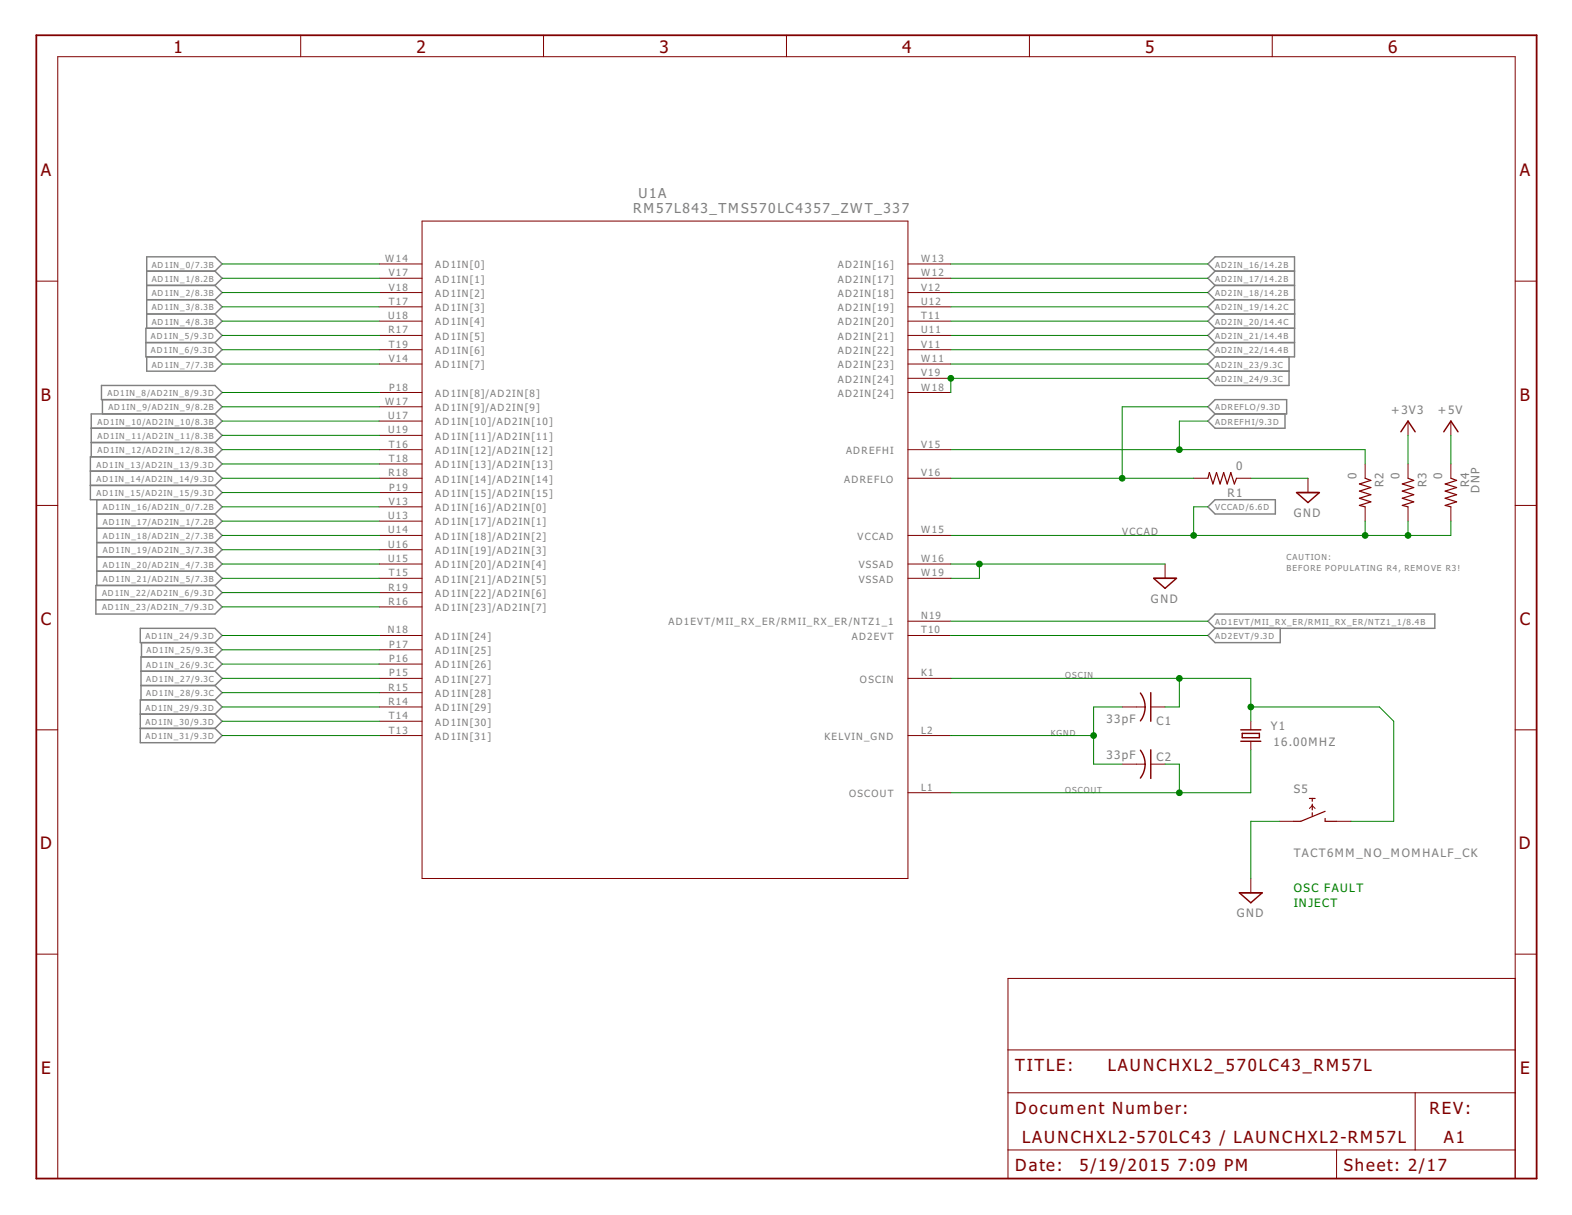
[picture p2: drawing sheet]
<svg xmlns="http://www.w3.org/2000/svg" width="279mm" height="216mm" viewBox="0 0 279 216" stroke-linecap="round" stroke-linejoin="round" font-family="sans-serif">
<g fill="none" stroke="#808080" stroke-width=".25">
<path d="M26.1 48.2h12.1M26.1 50.7h12.1M26.1 53.3h12.1M26.1 55.8h12.1M38.2 48.2l1.3-1.3-1.3-1.3h-12.1v12.7M38.2 48.2l1.3 1.2-1.3 1.3M38.2 50.7l1.3 1.3-1.3 1.3M38.2 53.3l1.3 1.2-1.3 1.3M38.2 55.8l1.3 1.3-1.3 1.2M38.2 58.3h-12.3v5.1h12.3M38.2 58.3l1.3 1.3-1.3 1.3M216 48.2h14.1"/>
<path d="M216 48.2l-1.3-1.3 1.3-1.3h14.1v7.7M216 50.7h14.1M216 53.3h14.1v5h-14.1M216 55.8h14.1M216 48.2l-1.3 1.2 1.3 1.3M216 50.7l-1.3 1.3 1.3 1.3M216 53.3l-1.3 1.2 1.3 1.3M216 55.8l-1.3 1.3 1.3 1.2M216 58.3l-1.3 1.3 1.3 1.3M230.1 58.3v5.1h-14.1M16.2 76.1h22M16.2 78.6h22"/>
<path d="M18 68.5h20.2l1.3 1.2-1.3 1.3h-20.2zM18.2 71v2.6M25.9 60.9h12.3M26.1 63.4v2.6h12.1l1.3-1.3-1.3-1.3M38.2 60.9l1.3 1.2-1.3 1.3M38.2 71l1.3 1.3-1.3 1.3M38.2 73.6h-22v7.6M38.2 73.6l1.3 1.2-1.3 1.3M38.2 76.1l1.3 1.3-1.3 1.2M38.2 78.6l1.3 1.3-1.3 1.3M214.7 72.3l1.3-1.3h12.7v2.6h-12.7zM216 60.9h14.1"/>
<path d="M216 66h13.1M216 73.6l-1.3 1.2 1.3 1.3h12.4v-2.5M216 60.9l-1.3 1.2 1.3 1.3M216 63.4l-1.3 1.3 1.3 1.3M229.1 63.4v5.1h-13.1l-1.3-1.3 1.3-1.2M16.1 83.7h22.1M16.1 86.3h22.1M17.2 91.3h21M17.2 88.8v15.2M17.2 93.9h21M17.2 96.4h21M17.2 99h21"/>
<path d="M38.2 81.2h-22.1v7.6h22.1M38.2 81.2l1.3 1.2-1.3 1.3M38.2 83.7l1.3 1.3-1.3 1.3M38.2 86.3l1.3 1.2-1.3 1.3M38.2 88.8l1.3 1.3-1.3 1.2M38.2 91.3l1.3 1.3-1.3 1.3M38.2 93.9l1.3 1.2-1.3 1.3M38.2 96.4l1.3 1.3-1.3 1.3M38.2 99l1.3 1.2-1.3 1.3M214.7 90.1l1.3-1.3h10.7v2.5h-10.7zM17 106.6h21.2M17.2 101.5h21"/>
<path d="M24.9 111.7h13.3l1.3 1.2-1.3 1.3h-13.3zM25.1 119.3h13.1M25.1 114.2v2.5M38.2 101.5l1.3 1.3-1.3 1.2M38.2 104h-21.2v5.1h21.2l1.3-1.3-1.3-1.2M38.2 104l1.3 1.3-1.3 1.3M38.2 114.2l1.3 1.3-1.3 1.2M38.2 116.7h-13.1v7.7M38.2 116.7l1.3 1.3-1.3 1.3M38.2 119.3l1.3 1.2-1.3 1.3M214.7 110.4l1.3-1.3h39v2.6h-39zM216 111.7l-1.3 1.2 1.3 1.3h11.5v-2.5"/>
<path d="M24.9 126.9h13.3M24.9 129.4h13.3M25.1 121.8h13.1M38.2 124.4h-13.3v7.6h13.3l1.3-1.3-1.3-1.3M38.2 121.8l1.3 1.3-1.3 1.3M38.2 124.4l1.3 1.2-1.3 1.3M38.2 126.9l1.3 1.3-1.3 1.2"/>
</g>
<path d="M6.5 6.3h266.6v203.1h-266.6z" fill="none" stroke="#800000" stroke-width=".32"/>
<g fill="none" stroke="#800000" stroke-width=".18">
<path d="M53.4 6.3v3.8M96.6 6.3v3.8M139.8 6.3v3.8M183 6.3v3.8M226.1 6.3v3.8M75 39.3h86.4v116.8h-86.4zM6.5 50h3.8M67.4 46.9h7.6M67.4 49.4h7.6M67.4 52h7.6M67.4 54.5h7.6M67.4 57.1h7.6"/>
<path d="M67.4 59.6h7.6M161.4 46.9h7.6M161.4 49.4h7.6M161.4 52h7.6M161.4 54.5h7.6M161.4 57.1h7.6M161.4 59.6h7.6M269.3 50h3.8M67.4 62.1h7.6M67.4 64.7h7.6M67.4 69.7h7.6M67.4 72.3h7.6"/>
<path d="M67.4 74.8h7.6M67.4 77.4h7.6M67.4 79.9h7.6M161.4 62.1h7.6M161.4 64.7h7.6M161.4 69.7h7.6M161.4 79.9h7.6M161.4 67.2h7.6M250.3 74.8v2.6M257.9 74.8v2.6M6.5 89.8h3.8M67.4 85h7.6"/>
<path d="M67.4 82.4h7.6M67.4 87.5h7.6M67.4 90.1h7.6M67.4 92.6h7.6M67.4 95.1h7.6M67.4 97.7h7.6M161.4 85h7.6M161.4 95.1h7.6M212.2 85h2.5M219.8 85h2.5M232.5 85v2.5M242.6 82.4v2.6"/>
<path d="M242.6 90.1v2.5M250.3 82.4v2.6M250.3 90.1v2.5M257.9 82.4v2.6M257.9 90.1v2.5M269.3 89.8h3.8M67.4 100.2h7.6M67.4 102.8h7.6M67.4 105.3h7.6M67.4 107.8h7.6M67.4 112.9h7.6M67.4 115.5h7.6"/>
<path d="M67.4 118h7.6M161.4 110.4h7.6M161.4 100.2h7.6M161.4 102.8h7.6M161.4 112.9h7.6M207.1 100.2v2.6M6.5 129.7h3.8M67.4 125.6h7.6M67.4 120.5h7.6M67.4 123.1h7.6M67.4 128.2h7.6M67.4 130.7h7.6"/>
<path d="M161.4 120.5h7.6M161.4 130.7h7.6M199.5 125.6h4M199.5 135.8h4M204.5 125.6h2.6M204.5 135.8h2.6M222.3 128.2v1.5M222.3 131.7v1.5M269.3 129.7h3.8M161.4 140.9h7.6M222.3 156.1v2.5M227.4 145.9h2.5"/>
<path d="M232.7 143.7l.5-.5 .5 .5M237.6 145.9h2.5M6.5 169.5h3.8M269.3 173.9h-90.1v35.5h90.1v-199.3h-259v199.3M269.3 169.5h3.8M179.2 194.2h90.1M179.2 186.6h90.1M251.5 194.2v10.1M179.2 204.3h90.1M237.6 204.3v5.1"/>
</g>
<g fill="none" stroke="#800000" stroke-width=".25">
<path d="M249 76.7l1.3-1.9 1.2 1.9M256.6 76.7l1.3-1.9 1.2 1.9M230.4 87.5h4.1l-2 1.8zM205 102.8h4.1l-2 1.7zM202.7 123.1a4.1 4.1 0 0 1 .8 2.5M202.7 133.3a4.1 4.1 0 0 1 .8 2.5M203.5 125.6v.6a4 4 0 0 1-.8 1.9M203.5 135.8a4.2 4.2 0 0 1-.8 2.5M204.5 123.1v5.1M204.5 133.2v5.1M220.5 129.7h3.6M220.5 131.7h3.6"/>
<path d="M220.8 130.3h3v.8h-3zM220.3 158.6h4l-2 1.8z"/>
</g>
<path d="M214.7 85l.2-1 .7 2 .6-2 .7 2 .6-2 .6 2 .7-2 .6 2 .4-1M242.6 85l1 .4-2 .6 2 .6-2 .7 2 .6-2 .6 2 .7-2 .6 1 .3M250.3 85l1 .4-2.1 .6 2.1 .6-2.1 .7 2.1 .6-2.1 .6 2.1 .7-2.1 .6 1.1 .3M257.9 85l1 .4-2 .6 2 .6-2 .7 2 .6-2 .6 2 .7-2 .6 1 .3M232.7 141.9h1M233.2 141.9v.5M233.2 142.9v1M233.2 144.4v.5M235.5 144.2l-4.3 1.7h-1.3M235.5 145.4v.5h2.1" fill="none" stroke="#800000" stroke-width=".21"/>
<g fill="none" stroke="#008000" stroke-width=".18">
<path d="M39.5 46.9h27.9M39.5 49.4h27.9M39.5 52h27.9M39.5 54.5h27.9M39.5 57.1h27.9M39.5 59.6h27.9M169 46.9h45.7M169 49.4h45.7M169 52h45.7M169 54.5h45.7M169 57.1h45.7M169 59.6h45.7"/>
<path d="M39.5 62.1h27.9M39.5 64.7h27.9M39.5 69.7h27.9M39.5 72.3h27.9M39.5 74.8h27.9M39.5 77.4h27.9M39.5 79.9h27.9M169 79.9h73.6v2.5M169 62.1h45.7M169 64.7h45.7M214.7 74.8h-5.1v5.1M214.7 72.3h-15.2v12.7"/>
<path d="M214.7 67.2h-45.7v2.5M250.3 77.4v5M257.9 77.4v5M39.5 95.1h27.9M39.5 90.1h27.9M39.5 85h27.9M39.5 82.4h27.9M39.5 87.5h27.9M39.5 92.6h27.9M39.5 97.7h27.9M169 85h43.2M214.7 90.1h-2.5v5"/>
<path d="M222.3 85h10.2M242.6 92.6v2.5M250.3 92.6v2.5M257.9 92.6v2.5h-88.9M39.5 100.2h27.9M39.5 102.8h27.9M39.5 105.3h27.9M39.5 107.8h27.9M39.5 112.9h27.9M39.5 115.5h27.9M39.5 118h27.9M169 100.2h38.1"/>
<path d="M169 110.4h45.7M169 112.9h45.7M174.1 100.2v2.6h-5.1M39.5 125.6h27.9M39.5 130.7h27.9M39.5 120.5h27.9M39.5 123.1h27.9M39.5 128.2h27.9M169 120.5h53.3v7.7M169 130.7h25.4M199.5 125.6h-5.1v10.2h5.1M207.1 135.8h2.5v5.1"/>
<path d="M209.6 120.5v5.1h-2.5M222.3 133.2v7.7h-53.3M222.3 125.6h22.9l2.5 2.6v17.7h-7.6M227.4 145.9h-5.1v10.2"/>
</g>
<g fill="#008000" stroke="#008000" stroke-width=".18">
<circle cx="209.6" cy="140.9" r=".51"/>
<circle cx="194.4" cy="130.7" r=".51"/>
<circle cx="209.6" cy="120.5" r=".51"/>
<circle cx="222.3" cy="125.6" r=".51"/>
<circle cx="212.2" cy="95.1" r=".51"/>
<circle cx="250.3" cy="95.1" r=".51"/>
<circle cx="242.6" cy="95.1" r=".51"/>
<circle cx="174.1" cy="100.2" r=".51"/>
<circle cx="209.6" cy="79.9" r=".51"/>
<circle cx="199.5" cy="85" r=".51"/>
<circle cx="169" cy="67.2" r=".51"/>
</g>
<g font-size="3.7" fill="#800000">
<text x="30.9" y="9.5">1</text>
<text x="74" y="9.5">2</text>
<text x="117.2" y="9.5">3</text>
<text x="160.4" y="9.5">4</text>
<text x="203.5" y="9.5">5</text>
<text x="246.7" y="9.5">6</text>
<text x="7.3" y="31.3">A</text>
<text x="270.1" y="31.3">A</text>
<text x="7.3" y="71.2">B</text>
<text x="270.1" y="71.2">B</text>
<text x="7.3" y="111">C</text>
<text x="270.1" y="111">C</text>
<text x="7.1" y="150.9">D</text>
<text x="270" y="150.9">D</text>
<text x="7.3" y="190.8">E</text>
<text x="270.2" y="190.8">E</text>
</g>
<g font-size="3.6" fill="#800000">
<text x="180.4" y="190.4">TITLE:</text>
<text x="196.9" y="190.4">LAUNCHXL2_570LC43_RM57L</text>
<text x="180.4" y="198">Document Number:</text>
<text x="254.1" y="198">REV:</text>
<text x="181.7" y="203.1">LAUNCHXL2-570LC43 / LAUNCHXL2-RM57L</text>
<text x="256.6" y="203.1">A1</text>
<text x="180.4" y="208.2">Date:</text>
<text x="191.8" y="208.2">5/19/2015</text>
<text x="209.3" y="208.2">7:09 PM</text>
<text x="238.8" y="208.2">Sheet: 2/17</text>
</g>
<g font-size="2.9" fill="#808080">
<text x="113.5" y="35.2">U1A</text>
<text x="112.5" y="37.8">RM57L843_TMS570LC4357_ZWT_337</text>
</g>
<g font-size="2.5" fill="#808080">
<text x="247.2" y="73.6">+3V3</text>
<text x="255.5" y="73.6">+5V</text>
<text x="219.7" y="83.5">0</text>
<text x="218.1" y="88.3">R1</text>
<text x="241.1" y="85.1" transform="rotate(-90 241.1 85.1)">0</text>
<text x="245.9" y="86.6" transform="rotate(-90 245.9 86.6)">R2</text>
<text x="248.7" y="85.1" transform="rotate(-90 248.7 85.1)">0</text>
<text x="253.5" y="86.6" transform="rotate(-90 253.5 86.6)">R3</text>
<text x="256.3" y="85.1" transform="rotate(-90 256.3 85.1)">0</text>
<text x="261.1" y="86.6" transform="rotate(-90 261.1 86.6)">R4</text>
<text x="263" y="87.5" transform="rotate(-90 263 87.5)">DNP</text>
<text x="230" y="91.8">GND</text>
<text x="204.6" y="107.1">GND</text>
<text x="196.7" y="128.5">33pF</text>
<text x="205.6" y="128.8">C1</text>
<text x="225.9" y="129.7">Y1</text>
<text x="196.7" y="134.9">33pF</text>
<text x="205.6" y="135.1">C2</text>
<text x="226.4" y="132.5">16.00MHZ</text>
<text x="229.9" y="140.9">S5</text>
<text x="229.9" y="152.3">TACT6MM_NO_MOMHALF_CK</text>
<text x="219.8" y="163">GND</text>
</g>
<g font-size="2.5" fill="#008000">
<text x="229.9" y="158.5">OSC FAULT</text>
<text x="229.9" y="161.2">INJECT</text>
</g>
<g font-size="2.1" fill="#808080">
<text x="68.4" y="46.5">W14</text>
<text x="77.4" y="47.7">AD1IN[0]</text>
<text x="148.9" y="47.7">AD2IN[16]</text>
<text x="163.7" y="46.5">W13</text>
<text x="69.1" y="49.1">V17</text>
<text x="69.1" y="51.6">V18</text>
<text x="77.4" y="50.2">AD1IN[1]</text>
<text x="77.4" y="52.7">AD1IN[2]</text>
<text x="148.9" y="50.2">AD2IN[17]</text>
<text x="148.9" y="52.7">AD2IN[18]</text>
<text x="163.7" y="49.1">W12</text>
<text x="163.7" y="51.6">V12</text>
<text x="69" y="56.7">U18</text>
<text x="69" y="59.2">R17</text>
<text x="69.1" y="54.2">T17</text>
<text x="77.4" y="55.3">AD1IN[3]</text>
<text x="77.4" y="57.8">AD1IN[4]</text>
<text x="148.9" y="55.3">AD2IN[19]</text>
<text x="148.9" y="57.8">AD2IN[20]</text>
<text x="163.7" y="54.2">U12</text>
<text x="163.7" y="56.7">T11</text>
<text x="163.7" y="59.2">U11</text>
<text x="69.1" y="64.3">V14</text>
<text x="69.1" y="61.8">T19</text>
<text x="77.4" y="60.4">AD1IN[5]</text>
<text x="77.4" y="62.9">AD1IN[6]</text>
<text x="77.4" y="65.4">AD1IN[7]</text>
<text x="148.9" y="60.4">AD2IN[21]</text>
<text x="148.9" y="62.9">AD2IN[22]</text>
<text x="148.9" y="65.4">AD2IN[23]</text>
<text x="163.7" y="61.8">V11</text>
<text x="163.7" y="64.3">W11</text>
<text x="68.4" y="71.9">W17</text>
<text x="69.2" y="69.4">P18</text>
<text x="77.4" y="70.5">AD1IN[8]/AD2IN[8]</text>
<text x="148.9" y="68">AD2IN[24]</text>
<text x="148.9" y="70.5">AD2IN[24]</text>
<text x="163.7" y="66.9">V19</text>
<text x="163.7" y="69.4">W18</text>
<text x="69" y="74.5">U17</text>
<text x="69" y="77">U19</text>
<text x="77.4" y="73.1">AD1IN[9]/AD2IN[9]</text>
<text x="77.4" y="75.6">AD1IN[10]/AD2IN[10]</text>
<text x="69.1" y="79.6">T16</text>
<text x="69.1" y="82.1">T18</text>
<text x="77.4" y="78.1">AD1IN[11]/AD2IN[11]</text>
<text x="77.4" y="80.7">AD1IN[12]/AD2IN[12]</text>
<text x="77.4" y="83.2">AD1IN[13]/AD2IN[13]</text>
<text x="150.4" y="80.7">ADREFHI</text>
<text x="163.7" y="79.6">V15</text>
<text x="69" y="84.6">R18</text>
<text x="69.1" y="89.7">V13</text>
<text x="69.2" y="87.2">P19</text>
<text x="77.4" y="85.8">AD1IN[14]/AD2IN[14]</text>
<text x="77.4" y="88.3">AD1IN[15]/AD2IN[15]</text>
<text x="150.1" y="85.8">ADREFLO</text>
<text x="163.7" y="84.6">V16</text>
<text x="69" y="92.3">U13</text>
<text x="69" y="94.8">U14</text>
<text x="77.4" y="90.8">AD1IN[16]/AD2IN[0]</text>
<text x="77.4" y="93.4">AD1IN[17]/AD2IN[1]</text>
<text x="77.4" y="95.9">AD1IN[18]/AD2IN[2]</text>
<text x="152.4" y="95.9">VCCAD</text>
<text x="163.7" y="94.8">W15</text>
<text x="199.5" y="95.1">VCCAD</text>
<text x="69" y="97.3">U16</text>
<text x="69" y="99.9">U15</text>
<text x="77.4" y="98.5">AD1IN[19]/AD2IN[3]</text>
<text x="77.4" y="101">AD1IN[20]/AD2IN[4]</text>
<text x="152.6" y="101">VSSAD</text>
<text x="163.7" y="99.9">W16</text>
<text x="69" y="105">R19</text>
<text x="69" y="107.5">R16</text>
<text x="69.1" y="102.4">T15</text>
<text x="77.4" y="103.5">AD1IN[21]/AD2IN[5]</text>
<text x="77.4" y="106.1">AD1IN[22]/AD2IN[6]</text>
<text x="152.6" y="103.5">VSSAD</text>
<text x="163.7" y="102.4">W19</text>
<text x="68.9" y="112.6">N18</text>
<text x="77.4" y="108.6">AD1IN[23]/AD2IN[7]</text>
<text x="77.4" y="113.7">AD1IN[24]</text>
<text x="118.8" y="111.1">AD1EVT/MII_RX_ER/RMII_RX_ER/NTZ1_1</text>
<text x="151.4" y="113.7">AD2EVT</text>
<text x="163.7" y="110">N19</text>
<text x="163.7" y="112.6">T10</text>
<text x="69.2" y="115.1">P17</text>
<text x="69.2" y="117.6">P16</text>
<text x="77.4" y="116.2">AD1IN[25]</text>
<text x="77.4" y="118.8">AD1IN[26]</text>
<text x="69" y="122.7">R15</text>
<text x="69" y="125.3">R14</text>
<text x="69.2" y="120.2">P15</text>
<text x="77.4" y="121.3">AD1IN[27]</text>
<text x="77.4" y="123.8">AD1IN[28]</text>
<text x="152.8" y="121.3">OSCIN</text>
<text x="163.7" y="120.2">K1</text>
<text x="69.1" y="127.8">T14</text>
<text x="69.1" y="130.3">T13</text>
<text x="77.4" y="126.4">AD1IN[29]</text>
<text x="77.4" y="128.9">AD1IN[30]</text>
<text x="77.4" y="131.5">AD1IN[31]</text>
<text x="146.6" y="131.5">KELVIN_GND</text>
<text x="163.7" y="130.3">L2</text>
<text x="150.9" y="141.6">OSCOUT</text>
<text x="163.7" y="140.5">L1</text>
</g>
<g font-size="1.8" fill="#808080">
<text x="27" y="47.5">AD1IN_0/7.3B</text>
<text x="216" y="47.5">AD2IN_16/14.2B</text>
<text x="27" y="50.1">AD1IN_1/8.2B</text>
<text x="27" y="52.6">AD1IN_2/8.3B</text>
<text x="216" y="50.1">AD2IN_17/14.2B</text>
<text x="216" y="52.6">AD2IN_18/14.2B</text>
<text x="27" y="55.2">AD1IN_3/8.3B</text>
<text x="27" y="57.7">AD1IN_4/8.3B</text>
<text x="216" y="55.2">AD2IN_19/14.2C</text>
<text x="216" y="57.7">AD2IN_20/14.4C</text>
<text x="26.8" y="60.2">AD1IN_5/9.3D</text>
<text x="26.8" y="62.8">AD1IN_6/9.3D</text>
<text x="27" y="65.3">AD1IN_7/7.3B</text>
<text x="216" y="60.2">AD2IN_21/14.4B</text>
<text x="216" y="62.8">AD2IN_22/14.4B</text>
<text x="216" y="65.3">AD2IN_23/9.3C</text>
<text x="19.1" y="70.4">AD1IN_8/AD2IN_8/9.3D</text>
<text x="216" y="67.8">AD2IN_24/9.3C</text>
<text x="17.3" y="75.5">AD1IN_10/AD2IN_10/8.3B</text>
<text x="19.3" y="72.9">AD1IN_9/AD2IN_9/8.2B</text>
<text x="216" y="75.5">ADREFHI/9.3D</text>
<text x="216" y="72.9">ADREFLO/9.3D</text>
<text x="17.2" y="83.1">AD1IN_13/AD2IN_13/9.3D</text>
<text x="17.3" y="78">AD1IN_11/AD2IN_11/8.3B</text>
<text x="17.3" y="80.5">AD1IN_12/AD2IN_12/8.3B</text>
<text x="17.2" y="85.6">AD1IN_14/AD2IN_14/9.3D</text>
<text x="17.2" y="88.2">AD1IN_15/AD2IN_15/9.3D</text>
<text x="18.3" y="90.7">AD1IN_16/AD2IN_0/7.2B</text>
<text x="18.3" y="93.2">AD1IN_17/AD2IN_1/7.2B</text>
<text x="18.3" y="95.8">AD1IN_18/AD2IN_2/7.3B</text>
<text x="216" y="90.7">VCCAD/6.6D</text>
<text x="18.3" y="98.3">AD1IN_19/AD2IN_3/7.3B</text>
<text x="18.3" y="100.9">AD1IN_20/AD2IN_4/7.3B</text>
<text x="228.7" y="99.6">CAUTION:</text>
<text x="228.7" y="101.5">BEFORE POPULATING R4, REMOVE R3!</text>
<text x="18.1" y="105.9">AD1IN_22/AD2IN_6/9.3D</text>
<text x="18.3" y="103.4">AD1IN_21/AD2IN_5/7.3B</text>
<text x="18.1" y="108.5">AD1IN_23/AD2IN_7/9.3D</text>
<text x="25.8" y="113.6">AD1IN_24/9.3D</text>
<text x="216" y="111">AD1EVT/MII_RX_ER/RMII_RX_ER/NTZ1_1/8.4B</text>
<text x="216" y="113.6">AD2EVT/9.3D</text>
<text x="26" y="118.6">AD1IN_26/9.3C</text>
<text x="26.1" y="116.1">AD1IN_25/9.3E</text>
<text x="26" y="121.2">AD1IN_27/9.3C</text>
<text x="26" y="123.7">AD1IN_28/9.3C</text>
<text x="189.3" y="120.5">OSCIN</text>
<text x="25.8" y="126.3">AD1IN_29/9.3D</text>
<text x="25.8" y="128.8">AD1IN_30/9.3D</text>
<text x="25.8" y="131.3">AD1IN_31/9.3D</text>
<text x="186.8" y="130.7">KGND</text>
<text x="189.3" y="140.9">OSCOUT</text>
</g>
</svg>
